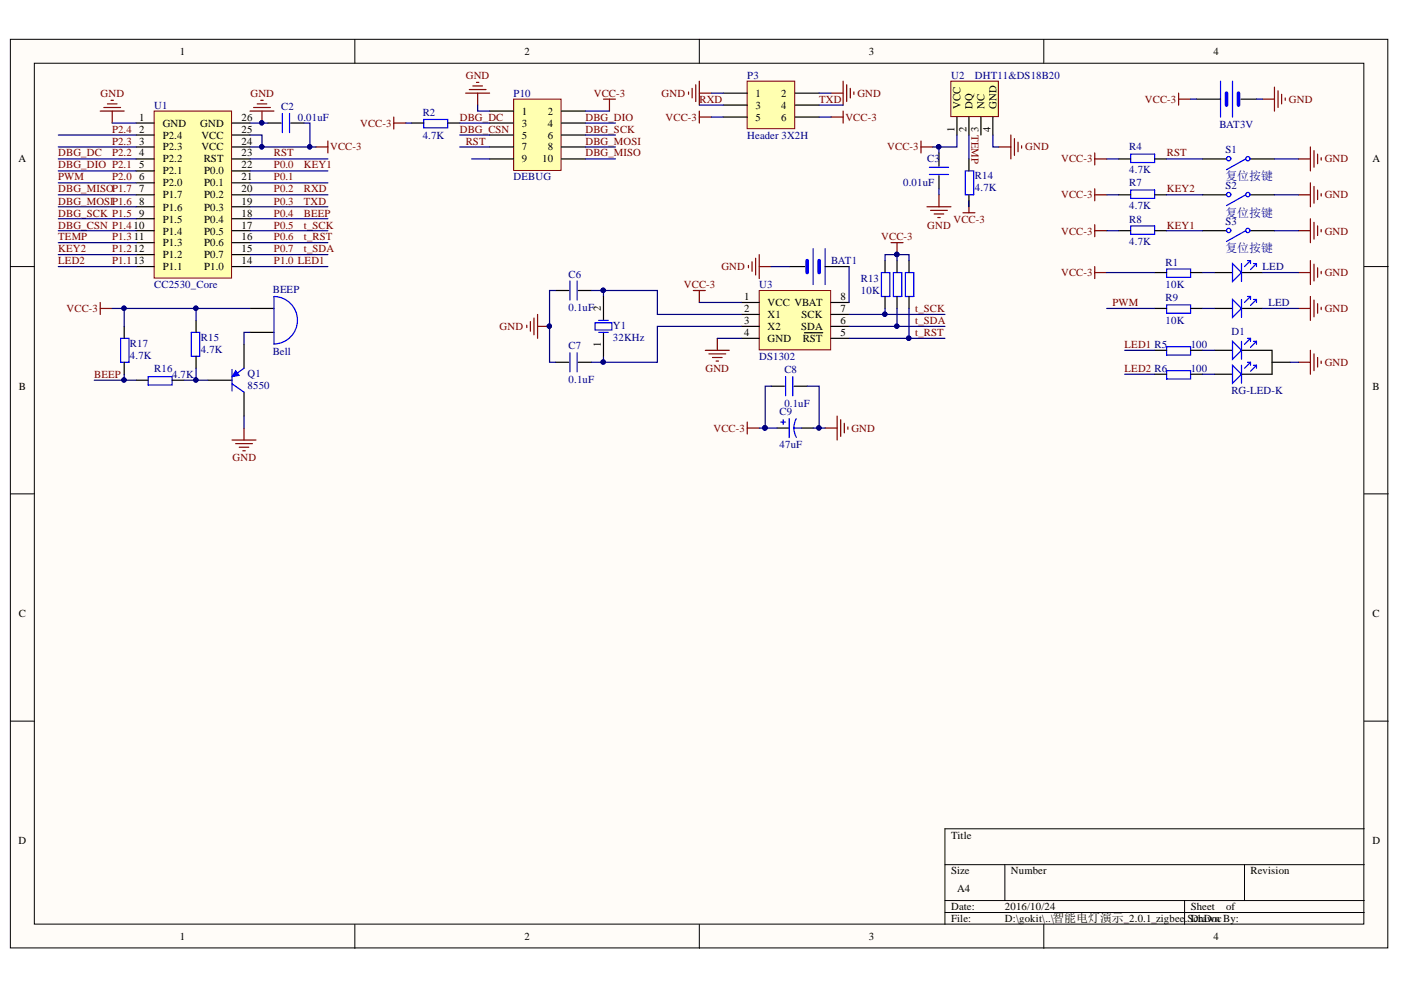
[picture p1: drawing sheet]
<svg xmlns="http://www.w3.org/2000/svg" width="297mm" height="210mm" viewBox="0 0 297 210" stroke-linecap="round" stroke-linejoin="round" font-family="sans-serif">
<g fill="#fffcf8" stroke="#000" stroke-width=".21">
<path d="M2.2 8.3h292v192.7h-292z"/>
<path d="M7.3 13.4h281.9v182.5h-281.9z"/>
</g>
<g fill="none" stroke="#000" stroke-width=".21">
<path d="M75.2 8.3v5.1M148.3 8.3v5.1M221.3 8.3v5.1M2.2 56.5h5.1M289.3 56.5h5M2.2 104.7h5.1M289.3 104.7h5M2.2 152.9h5.1M289.3 152.9h5M289.3 175.7h-89v20.3M75.2 196v5.1M148.3 196v5.1"/>
<path d="M200.3 183.3h89M200.3 190.9h89M200.3 193.5h89M213 183.3v7.6M221.3 196v5.1M251.2 190.9v5.1M263.9 183.3v7.6"/>
</g>
<path d="M237.2 33.7h2.5M244.8 33.7h2.5M255 33.7h5M265.1 33.7h5.1M244.8 57.8h2.5M252.4 57.8h2.6M257.5 57.8h3.8M263.1 57.8h4.6" fill="none" stroke="#000" stroke-width=".25"/>
<g fill="none" stroke="#00f" stroke-width=".25">
<path d="M239.7 32.7h5.1v1.8h-5.1zM264.1 33.7l-4.1 2.3M247.3 57h5.1v1.8h-5.1zM261.3 55.9l1.9 1.9-1.9 1.9zM263.2 55.9v3.8M264.5 55.3h.6v.6M265.1 55.3l-1.2 1.2M265.8 55.9h.6M266.4 55.9l-1.3 1.3M266.4 55.9v.6"/>
<circle cx="260.5" cy="33.6" r=".46"/>
<circle cx="264.6" cy="33.6" r=".46"/>
</g>
<path d="M275.3 33.7h2.5M277.8 31.2v5M278.6 31.9v3.6M279.4 32.7v2M280.1 33.4v.6" fill="none" stroke="#800000" stroke-width=".25"/>
<path d="M108.9 21h10.1v15.1h-10.1z" fill="#ffffb0" stroke="#800000" stroke-width=".21"/>
<g fill="none" stroke="#000" stroke-width=".25">
<path d="M87.3 26.1h2.5M94.9 26.1h2.6M103.8 23.6h5.1M103.8 26.1h5.1M103.8 28.6h5.1M103.8 31.2h5.1M103.8 33.7h5.1M119.1 23.6h5M119.1 26.1h5M119.1 28.6h5M119.1 31.2h5M119.1 33.7h5"/>
<path d="M253.7 21h5.1M263.1 21h3.3M244.8 74.3h2.5M244.8 79.3h2.5M252.4 74.3h2.6M252.4 79.3h2.6"/>
</g>
<g fill="none" stroke="#800000" stroke-width=".25">
<path d="M98.7 19.7h5.1M99.5 19h3.6M100.3 18.2h2M101 17.5h.5M101.3 19.7v2.6M249.9 19.7v2.6M270.2 18.5v5.1M271 19.2v3.6M83.5 24.8v2.6M83.5 26.1h2.5M127.9 21h2.6M129.2 21v2.6"/>
<path d="M232.1 32.4v2.6M232.1 33.7h2.5M249.9 21h2.5M267.7 21h2.5M271.7 20v2M272.5 20.8v.5M232.1 57.8h2.5M232.1 56.5v2.6M275.3 57.8h2.5M277.8 55.3v5M278.6 56v3.6M279.4 56.8v2"/>
<path d="M280.1 57.5v.5M275.3 76.8h2.5M277.8 74.3v5M278.6 75v3.6M279.4 75.8v2M280.1 76.6v.5"/>
</g>
<path d="M258.8 17.2v7.6M261.3 17.2v7.6M89.8 25.3h5.1v1.8h-5.1zM247.3 73.5h5.1v1.8h-5.1zM247.3 78.6h5.1v1.8h-5.1z" fill="none" stroke="#00f" stroke-width=".25"/>
<path d="M260 19.7v2.6M262.6 19.7v2.6" fill="none" stroke="#00f" stroke-width=".76"/>
<path d="M32.7 23.6h16.4v35.4h-16.4z" fill="#ffffb0" stroke="#800000" stroke-width=".21"/>
<g fill="none" stroke="#000" stroke-width=".25">
<path d="M28.9 26.1h3.8M28.9 28.6h3.8M28.9 31.2h3.8M28.9 33.7h3.8M28.9 36.2h3.8M28.9 38.8h3.8M49.2 26.1h3.8M49.2 28.6h3.8M49.2 31.2h3.8M49.2 33.7h3.8M49.2 36.2h3.8M49.2 38.8h3.8"/>
<path d="M56.8 26.1h2.8M61.6 26.1h2.8M28.9 41.3h3.8M28.9 43.8h3.8M28.9 46.4h3.8M28.9 48.9h3.8M28.9 51.5h3.8M28.9 54h3.8M28.9 56.5h3.8M49.2 41.3h3.8M49.2 43.8h3.8M49.2 46.4h3.8"/>
<path d="M49.2 48.9h3.8M49.2 51.5h3.8M49.2 54h3.8M49.2 56.5h3.8"/>
</g>
<path d="M21.3 23.6h5M22 22.8h3.6M22.8 22h2M23.5 21.3h.5M23.8 23.6v2.5M53 23.6h5.1M53.8 22.8h3.5M54.5 22h2.1M55.3 21.3h.5M55.5 23.6v2.5M67 31.2h2.5M69.5 29.9v2.5" fill="none" stroke="#800000" stroke-width=".25"/>
<path d="M59.9 24.1v4M61.4 24.1v4" fill="none" stroke="#00f" stroke-width=".25"/>
<circle cx="55.5" cy="26" r=".46" fill="#000080" stroke="#000080" stroke-width=".21"/>
<path d="M158.4 17.2h10.1v10.1h-10.1z" fill="#ffffb0" stroke="#800000" stroke-width=".21"/>
<g fill="none" stroke="#000" stroke-width=".25">
<path d="M153.4 19.7h5M168.6 19.7h5.1M153.4 22.3h5M153.4 24.8h5M168.6 22.3h5.1M168.6 24.8h5.1M237.2 41.3h2.5M237.2 48.9h2.5M244.8 41.3h2.5M244.8 48.9h2.5M255 41.3h5M255 48.9h5"/>
<path d="M265.1 41.3h5.1M265.1 48.9h5.1M244.8 65.4h2.5M252.4 65.4h2.6M257.5 65.4h3.8M257.5 79.3h3.8M257.5 74.3h3.8M263.1 65.4h4.6M263.3 74.3h6.4v5h-6.4M269.7 76.8h3.8"/>
</g>
<g fill="none" stroke="#00f" stroke-width=".25">
<path d="M239.7 40.3h5.1v1.8h-5.1zM239.7 47.9h5.1v1.8h-5.1zM264.1 41.3l-4.1 2.3M264.1 48.9l-4.1 2.3M247.3 64.6h5.1v1.8h-5.1zM261.3 63.5l1.9 1.9-1.9 1.9zM261.3 77.4l1.9 1.9-1.9 1.9zM261.3 72.4l1.9 1.9-1.9 1.9zM263.2 63.5v3.8M263.2 72.4v3.8M263.2 77.4v3.8M264.5 62.9h.6v.6"/>
<path d="M264.5 76.8h.6v.6M264.5 71.7h.6v.7M265.1 62.9l-1.2 1.2M265.1 76.8l-1.2 1.3M265.1 71.7l-1.2 1.3M265.8 63.5h.6M265.8 77.4h.6M265.8 72.4h.6M266.4 63.5l-1.3 1.3M266.4 63.5v.6M266.4 72.4v.6M266.4 77.4v.7"/>
<path d="M266.4 77.4l-1.3 1.3M266.4 72.4l-1.3 1.2"/>
<circle cx="260.5" cy="41.3" r=".46"/>
<circle cx="260.5" cy="48.9" r=".46"/>
<circle cx="264.6" cy="41.3" r=".46"/>
<circle cx="264.6" cy="48.9" r=".46"/>
</g>
<g fill="none" stroke="#800000" stroke-width=".25">
<path d="M146 19.5v.5M146.7 18.7v2.1M147.5 18v3.5M148.3 17.2v5.1M148.3 19.7h2.5M176.2 19.7h2.6M178.8 17.2v5.1M179.5 18v3.5M180.3 18.7v2.1M181 19.5v.5M148.3 24.8h2.5M148.3 23.6v2.5"/>
<path d="M176.2 24.8h2.6M178.8 23.6v2.5M277.8 38.8v5M278.6 39.5v3.6M232.1 41.3h2.5M232.1 40v2.6M232.1 47.6v2.6M232.1 48.9h2.5M275.3 41.3h2.5M275.3 48.9h2.5M277.8 46.4v5.1M278.6 47.1v3.6"/>
<path d="M279.4 40.3v2M279.4 47.9v2M280.1 41.1v.5M280.1 48.7v.5M275.3 65.4h2.5M277.8 62.9v5M278.6 63.6v3.6M279.4 64.4v2M280.1 65.1v.6"/>
</g>
<path d="M161 61.6h15.1v12.6h-15.1z" fill="#ffffb0" stroke="#800000" stroke-width=".21"/>
<g fill="none" stroke="#000" stroke-width=".25">
<path d="M167.3 56.5h3.3M174.9 56.5h5.1M187.6 55.3v2.5M190.2 55.3v2.5M192.7 55.3v2.5M117.8 61.6h2.8M117.8 76.8h2.8M122.6 61.6h2.8M122.6 76.8h2.8M157.2 64.1h3.8M157.2 66.7h3.8M157.2 69.2h3.8"/>
<path d="M157.2 71.7h3.8M170.5 70.5h2.6M173.2 70.5h1.2M176.2 64.1h3.8M176.2 66.7h3.8M176.2 69.2h3.8M176.2 71.7h3.8M187.6 62.9v2.5M190.2 62.9v2.5M192.7 62.9v2.5M163.5 81.9h2.8M164.8 90.8h2.5"/>
<path d="M168.3 81.9h2.8M169.9 90.8h2.5"/>
</g>
<g fill="none" stroke="#00f" stroke-width=".25">
<path d="M120.8 59.6v4M122.4 59.6v4M172.4 52.7v7.6M174.9 52.7v7.6M186.9 57.8h1.8v5.1h-1.8zM189.4 57.8h1.8v5.1h-1.8zM192 57.8h1.7v5.1h-1.7zM120.8 74.8v4M122.4 74.8v4M166.6 79.9v4M168.1 79.9v4M165.5 89.5h1.1"/>
<path d="M166.1 89v1M167.3 88.7v4.1M168.3 90.8h1.6M168.8 88.8a4 4 0 0 0 .1 3.9"/>
</g>
<path d="M171.1 55.3v2.5M173.7 55.3v2.5" fill="none" stroke="#00f" stroke-width=".76"/>
<g fill="none" stroke="#800000" stroke-width=".25">
<path d="M158.7 56.3v.5M159.4 55.5v2M160.2 54.7v3.6M161 54v5.1M161 56.5h2.5M188.9 51.5h2.6M190.2 51.5v2.5M111.7 68.9v.6M112.5 68.2v2M113.2 67.4v3.6M114 66.7v5M114 69.2h2.5"/>
<path d="M147 61.6h2.5M148.3 61.6v2.5M149.5 74.3h5.1M150.3 75h3.6M151.1 75.8h2M151.8 76.6h.5M152.1 71.7v2.6M158.4 89.5v2.5M158.4 90.8h2.6M174.9 90.8h2.6M177.5 88.2v5.1M178.2 89v3.5"/>
<path d="M179 89.7v2.1M179.8 90.5v.5"/>
</g>
<g fill="#000080" stroke="#000080" stroke-width=".21">
<circle cx="116.5" cy="69.2" r=".46"/>
<circle cx="190.1" cy="53.9" r=".46"/>
</g>
<path d="M201.6 17.2h10.1v7.5h-10.1z" fill="#ffffb0" stroke="#800000" stroke-width=".21"/>
<g fill="none" stroke="#000" stroke-width=".25">
<path d="M199.1 32.4v2.8M199.1 37.2v2.8M202.9 24.8v3.8M205.4 24.8v3.8M205.4 33.7v2.5M208 24.8v3.8M210.5 24.8v3.8M205.4 41.3v2.5M51.7 73v5.1M53 65.4h5.1M53 70.5h5.1M44.1 80.6h5.1"/>
<path d="M51.7 83.2v5"/>
</g>
<g fill="none" stroke="#800000" stroke-width=".25">
<path d="M195.3 31.2h2.5M195.3 29.9v2.5M211.8 31.2h2.5M214.3 28.6v5.1M215.1 29.4v3.5M215.8 30.1v2.1M216.6 30.9v.5M196.5 43.8h5.1M197.3 44.6h3.6M198.1 45.4h2M198.8 46.1h.5M199.1 41.3v2.5"/>
<path d="M204.2 45.1h2.5M205.4 42.6v2.5"/>
</g>
<path d="M197 37h4.1M197 35.5h4.1M204.7 36.2h1.7v5.1h-1.7zM49.2 78.3v4.6M51.7 78.1l-1.7 1.2M58.1 72.9a5 5 0 0 0 5-5 5 5 0 0 0-5-5v10.1M49.2 81.4l2.5 1.8" fill="none" stroke="#00f" stroke-width=".25"/>
<path d="M50 78.6l.7 1-1.5 .3z" fill="#00f"/>
<path d="M50 78.6l.7 1-1.5 .3z" fill="none" stroke="#00f" stroke-width=".21"/>
<path d="M25.6 71.7h1.7v5.1h-1.7zM31.4 79.9h5.1v1.7h-5.1zM40.6 70.5h1.7v5h-1.7zM126.2 68.4h3.5v1.6h-3.5zM126.9 67.9h2.1M126.9 70.5h2.1" fill="none" stroke="#00f" stroke-width=".25"/>
<path d="M26.3 69.2v2.5M26.3 76.8v2.5M41.6 67.9v2.6M41.6 75.5v2.6M127.9 62.9v5M127.9 70.5v5M28.9 80.6h2.5M36.5 80.6h2.5" fill="none" stroke="#000" stroke-width=".25"/>
<path d="M21.3 64.1v2.6M21.3 65.4h2.5M49.2 93.3h5.1M50 94.1h3.5M50.7 94.8h2.1M51.5 95.6h.5M51.7 90.8v2.5" fill="none" stroke="#800000" stroke-width=".25"/>
<g fill="none" stroke="#000080" stroke-width=".25">
<path d="M150.8 19.7h2.6M173.7 19.7h2.5M12.4 33.7h16.5M12.4 28.6h16.5M12.4 31.2h16.5M12.4 36.2h16.5M12.4 38.8h16.5M23.8 26.1h5.1M53 28.6h2.5v2.6h-2.5M53 26.1h3.8M53 33.7h16.5M53 36.2h16.5"/>
<path d="M53 38.8h16.5M55.5 31.2h11.5M64.4 26.1h1.3v5.1M86 26.1h1.3M97.5 26.1h6.3M97.5 28.6h6.3M97.5 31.2h6.3M100 33.7h3.8M101.3 22.3v1.3h2.5M124.1 33.7h6.4M124.1 26.1h6.4M124.1 28.6h6.4"/>
<path d="M124.1 23.6h5.1M124.1 31.2h6.4M148.3 22.3h5.1M150.8 24.8h2.6M173.7 24.8h2.5M173.7 22.3h5.1M199.1 31.2v1.2M202.9 28.6v2.6h-5.1M205.4 28.6v5.1M210.5 28.6v2.6h1.3M234.6 33.7h2.6M247.3 33.7h7.7"/>
<path d="M252.4 21h1.3M266.4 21h1.3M270.2 33.7h5.1M12.4 56.5h16.5M12.4 43.8h16.5M12.4 48.9h16.5M12.4 51.5h16.5M12.4 54h16.5M12.4 41.3h16.5M12.4 46.4h16.5M53 56.5h16.5M53 43.8h16.5"/>
<path d="M53 48.9h16.5M53 51.5h16.5M53 54h16.5M53 41.3h16.5M53 46.4h16.5M163.5 56.5h3.8M180 56.5v7.6M187.6 55.3v-1.3h5.1v1.3M190.2 54v1.3M199.1 40v1.3M205.4 42.6v1.2M234.6 57.8h10.2"/>
<path d="M234.6 48.9h2.6M234.6 41.3h2.6M247.3 48.9h7.7M247.3 41.3h7.7M255 57.8h2.5M267.7 57.8h7.6M270.2 48.9h5.1M270.2 41.3h5.1M23.8 65.4h17.8M26.3 65.4v3.8M26.3 79.3v1.3M41.6 78.1v2.5"/>
<path d="M53 70.5h-1.3v2.5M53 65.4h-11.4v2.5M117.8 61.6h-1.3v15.2h1.3M125.4 61.6h14v5.1h17.8M125.4 76.8h2.5M127.9 61.6v1.3M148.3 64.1h8.9M152.1 71.7h5.1M157.2 69.2h-17.8v7.6h-11.5v-1.3M180 66.7h20.3M180 69.2h20.3M180 71.7h20.3"/>
<path d="M187.6 65.4v1.3M190.2 65.4v3.8M192.7 65.4v6.3M234.6 65.4h10.2M238.5 74.3h6.3M238.5 79.3h6.3M255 74.3h2.5M255 79.3h2.5M255 65.4h2.5M267.7 65.4h7.6M273.5 76.8h1.8M20 80.6h8.9"/>
<path d="M39 80.6h5.1M51.7 88.2v2.6M161 90.8h3.8M163.5 81.9h-1.3v8.9M171.1 81.9h2.6v8.9M172.4 90.8h2.5"/>
</g>
<g fill="#000080" stroke="#000080" stroke-width=".21">
<circle cx="55.5" cy="31.1" r=".46"/>
<circle cx="65.7" cy="31.1" r=".46"/>
<circle cx="55.5" cy="26" r=".46"/>
<circle cx="173.6" cy="90.7" r=".46"/>
<circle cx="162.2" cy="90.7" r=".47"/>
<circle cx="127.9" cy="76.8" r=".46"/>
<circle cx="127.9" cy="61.6" r=".47"/>
<circle cx="116.5" cy="69.2" r=".46"/>
<circle cx="187.6" cy="66.6" r=".46"/>
<circle cx="190.1" cy="69.2" r=".46"/>
<circle cx="192.7" cy="71.7" r=".47"/>
<circle cx="190.1" cy="53.9" r=".46"/>
<circle cx="199" cy="31.1" r=".47"/>
<circle cx="41.5" cy="80.6" r=".46"/>
<circle cx="41.5" cy="65.3" r=".46"/>
<circle cx="26.3" cy="65.3" r=".46"/>
<circle cx="26.3" cy="80.6" r=".46"/>
</g>
<g font-size="2.5" fill="#000080">
<text x="259.8" y="38.2">复位按键</text>
<text x="259.8" y="45.9">复位按键</text>
<text x="259.8" y="53.5">复位按键</text>
</g>
<g font-size="2.3">
<text x="38.1" y="11.6">1</text>
<text x="111.2" y="11.6">2</text>
<text x="184.2" y="11.6">3</text>
<text x="257.3" y="11.6">4</text>
<text x="160.2" y="20.5">1</text>
<text x="160.2" y="23">3</text>
<text x="165.6" y="20.5">2</text>
<text x="165.6" y="23">4</text>
<text x="203.7" y="23" transform="rotate(-90 203.7 23)">VCC</text>
<text x="206.2" y="23" transform="rotate(-90 206.2 23)">DQ</text>
<text x="208.7" y="23" transform="rotate(-90 208.7 23)">NC</text>
<text x="211.3" y="23" transform="rotate(-90 211.3 23)">GND</text>
<text x="29.5" y="25.6">1</text>
<text x="29.5" y="28.1">2</text>
<text x="34.5" y="26.8">GND</text>
<text x="34.5" y="29.4">P2.4</text>
<text x="42.4" y="26.8">GND</text>
<text x="42.7" y="29.4">VCC</text>
<text x="51.2" y="28.1">25</text>
<text x="51.2" y="25.6">26</text>
<text x="110.7" y="24.3">1</text>
<text x="110.7" y="26.8">3</text>
<text x="110.7" y="29.4">5</text>
<text x="116.2" y="24.3">2</text>
<text x="116.2" y="26.8">4</text>
<text x="116.2" y="29.4">6</text>
<text x="160.2" y="25.6">5</text>
<text x="165.6" y="25.6">6</text>
<text x="202.4" y="28" transform="rotate(-90 202.4 28)">1</text>
<text x="204.9" y="28" transform="rotate(-90 204.9 28)">2</text>
<text x="207.5" y="28" transform="rotate(-90 207.5 28)">3</text>
<text x="210" y="28" transform="rotate(-90 210 28)">4</text>
<text x="3.9" y="34.4">A</text>
<text x="29.5" y="30.6">3</text>
<text x="29.5" y="33.2">4</text>
<text x="29.5" y="35.7">5</text>
<text x="34.5" y="31.9">P2.3</text>
<text x="34.5" y="34.4">P2.2</text>
<text x="42.7" y="31.9">VCC</text>
<text x="43.2" y="34.4">RST</text>
<text x="51.2" y="35.7">22</text>
<text x="51.2" y="33.2">23</text>
<text x="51.2" y="30.6">24</text>
<text x="110.7" y="31.9">7</text>
<text x="110.7" y="34.4">9</text>
<text x="115" y="34.4">10</text>
<text x="116.2" y="31.9">8</text>
<text x="291" y="34.4">A</text>
<text x="29.5" y="38.2">6</text>
<text x="29.5" y="40.8">7</text>
<text x="34.5" y="37">P2.1</text>
<text x="34.5" y="39.5">P2.0</text>
<text x="43.3" y="39.5">P0.1</text>
<text x="43.3" y="37">P0.0</text>
<text x="51.2" y="40.8">20</text>
<text x="51.2" y="38.2">21</text>
<text x="29.5" y="43.4">8</text>
<text x="29.5" y="45.9">9</text>
<text x="34.5" y="42">P1.7</text>
<text x="34.5" y="44.7">P1.6</text>
<text x="34.5" y="47.2">P1.5</text>
<text x="43.3" y="47.2">P0.4</text>
<text x="43.3" y="44.7">P0.3</text>
<text x="43.3" y="42">P0.2</text>
<text x="51.2" y="45.9">18</text>
<text x="51.2" y="43.4">19</text>
<text x="28.4" y="51">11</text>
<text x="34.5" y="49.7">P1.4</text>
<text x="34.5" y="52.3">P1.3</text>
<text x="43.3" y="52.3">P0.6</text>
<text x="43.3" y="49.7">P0.5</text>
<text x="51.2" y="53.5">15</text>
<text x="51.2" y="51">16</text>
<text x="51.2" y="48.5">17</text>
<text x="34.5" y="54.8">P1.2</text>
<text x="34.5" y="57.3">P1.1</text>
<text x="43.3" y="57.3">P1.0</text>
<text x="43.3" y="54.8">P0.7</text>
<text x="51.2" y="56.1">14</text>
<text x="127.4" y="65.9" transform="rotate(-90 127.4 65.9)">2</text>
<text x="157.8" y="63.6">1</text>
<text x="162.8" y="64.9">VCC VBAT</text>
<text x="178.2" y="63.6">8</text>
<text x="157.8" y="71.2">4</text>
<text x="157.8" y="68.7">3</text>
<text x="157.8" y="66.2">2</text>
<text x="162.8" y="70">X2</text>
<text x="162.8" y="67.4">X1</text>
<text x="169.9" y="70">SDA</text>
<text x="169.9" y="67.4">SCK</text>
<text x="178.2" y="66.2">7</text>
<text x="178.2" y="68.7">6</text>
<text x="178.2" y="71.2">5</text>
<text x="127.4" y="73.6" transform="rotate(-90 127.4 73.6)">1</text>
<text x="162.8" y="72.5">GND</text>
<text x="170.2" y="72.5">RST</text>
<text x="4" y="82.6">B</text>
<text x="291" y="82.6">B</text>
<text x="4" y="130.8">C</text>
<text x="291" y="130.8">C</text>
<text x="3.9" y="179">D</text>
<text x="201.6" y="177.8">Title</text>
<text x="291" y="179">D</text>
<text x="201.6" y="185.4">Size</text>
<text x="214.3" y="185.4">Number</text>
<text x="265.1" y="185.4">Revision</text>
<text x="202.9" y="189.2">A4</text>
<text x="201.6" y="193">Date:</text>
<text x="201.6" y="195.5">File:</text>
<text x="213.1" y="193">2016/10/24</text>
<text x="213.1" y="195.5">D:\gokit\..\智能电灯演示_2.0.1_zigbee.SchDocBy:</text>
<text x="252.5" y="193">Sheet</text>
<text x="252.5" y="195.5">Drawn</text>
<text x="260" y="193">of</text>
<text x="38.1" y="199.3">1</text>
<text x="111.2" y="199.3">2</text>
<text x="184.2" y="199.3">3</text>
<text x="257.3" y="199.3">4</text>
</g>
<g font-size="2.3" fill="#800000">
<text x="98.8" y="16.7">GND</text>
<text x="21.3" y="20.5">GND</text>
<text x="53.1" y="20.5">GND</text>
<text x="125.9" y="20.5">VCC-3</text>
<text x="140.3" y="20.5">GND</text>
<text x="148.3" y="21.8">RXD</text>
<text x="173.7" y="21.8">TXD</text>
<text x="181.8" y="20.5">GND</text>
<text x="242.7" y="21.8">VCC-3</text>
<text x="273.3" y="21.8">GND</text>
<text x="23.8" y="28.1">P2.4</text>
<text x="76.3" y="26.8">VCC-3</text>
<text x="97.5" y="28.1">DBG_CSN</text>
<text x="97.5" y="25.6">DBG_DC</text>
<text x="124.1" y="28.1">DBG_SCK</text>
<text x="124.1" y="25.6">DBG_DIO</text>
<text x="141.1" y="25.6">VCC-3</text>
<text x="179.2" y="25.6">VCC-3</text>
<text x="206" y="28.6" transform="rotate(90 206 28.6)">TEMP</text>
<text x="12.3" y="33.2">DBG_DC</text>
<text x="12.3" y="35.7">DBG_DIO P2.1</text>
<text x="23.8" y="33.2">P2.2</text>
<text x="23.8" y="30.6">P2.3</text>
<text x="58.1" y="35.7">P0.0</text>
<text x="58.1" y="33.2">RST</text>
<text x="64.4" y="35.7">KEY1</text>
<text x="70" y="31.9">VCC-3</text>
<text x="98.8" y="30.6">RST</text>
<text x="124.1" y="30.6">DBG_MOSI</text>
<text x="124.1" y="33.2">DBG_MISO</text>
<text x="188.1" y="31.9">VCC-3</text>
<text x="217.4" y="31.9">GND</text>
<text x="225" y="34.4">VCC-3</text>
<text x="247.4" y="33.2">RST</text>
<text x="280.9" y="34.4">GND</text>
<text x="12.3" y="40.8">DBG_MISOP1.7</text>
<text x="12.3" y="38.2">PWM</text>
<text x="23.8" y="38.2">P2.0</text>
<text x="58.1" y="38.2">P0.1</text>
<text x="58.1" y="40.8">P0.2</text>
<text x="64.4" y="40.8">RXD</text>
<text x="247.4" y="40.8">KEY2</text>
<text x="12.3" y="43.4">DBG_MOSIP1.6</text>
<text x="12.3" y="45.9">DBG_SCK P1.5</text>
<text x="58.1" y="43.4">P0.3</text>
<text x="58.1" y="45.9">P0.4</text>
<text x="64.4" y="43.4">TXD</text>
<text x="64.4" y="45.9">BEEP</text>
<text x="202.2" y="47.2">VCC-3</text>
<text x="225" y="42">VCC-3</text>
<text x="280.9" y="42">GND</text>
<text x="12.3" y="48.5">DBG_CSN P1.410</text>
<text x="12.3" y="53.5">KEY2</text>
<text x="12.3" y="51">TEMP</text>
<text x="23.8" y="51">P1.3</text>
<text x="23.8" y="53.5">P1.212</text>
<text x="58.1" y="48.5">P0.5</text>
<text x="58.1" y="51">P0.6</text>
<text x="58.1" y="53.5">P0.7</text>
<text x="64.4" y="48.5">t_SCK</text>
<text x="64.4" y="51">t_RST</text>
<text x="64.4" y="53.5">t_SDA</text>
<text x="186.8" y="51">VCC-3</text>
<text x="196.6" y="48.5">GND</text>
<text x="225" y="49.7">VCC-3</text>
<text x="247.4" y="48.5">KEY1</text>
<text x="280.9" y="49.7">GND</text>
<text x="12.3" y="56.1">LED2</text>
<text x="23.8" y="56.1">P1.113</text>
<text x="58.1" y="56.1">P1.0 LED1</text>
<text x="152.9" y="57.3">GND</text>
<text x="225" y="58.6">VCC-3</text>
<text x="280.9" y="58.6">GND</text>
<text x="145" y="61.1">VCC-3</text>
<text x="235.9" y="64.9">PWM</text>
<text x="14.1" y="66.2">VCC-3</text>
<text x="105.9" y="70">GND</text>
<text x="194" y="66.2">t_SCK</text>
<text x="194" y="68.7">t_SDA</text>
<text x="194" y="71.2">t_RST</text>
<text x="280.9" y="66.2">GND</text>
<text x="238.4" y="73.8">LED1 R5</text>
<text x="280.9" y="77.6">GND</text>
<text x="20" y="80.1">BEEP</text>
<text x="149.6" y="78.8">GND</text>
<text x="238.4" y="78.8">LED2 R6</text>
<text x="151.3" y="91.5">VCC-3</text>
<text x="180.5" y="91.5">GND</text>
<text x="49.3" y="97.8">GND</text>
</g>
<g font-size="2.3" fill="#000080">
<text x="158.4" y="16.7">P3</text>
<text x="201.6" y="16.7">U2</text>
<text x="206.7" y="16.7">DHT11&amp;DS18B20</text>
<text x="32.7" y="23">U1</text>
<text x="59.6" y="23.3">C2</text>
<text x="108.9" y="20.5">P10</text>
<text x="63.2" y="25.6">0.01uF</text>
<text x="89.6" y="24.6">R2</text>
<text x="89.6" y="29.4">4.7K</text>
<text x="158.4" y="29.4">Header 3X2H</text>
<text x="258.5" y="27.1">BAT3V</text>
<text x="196.6" y="34.4">C3</text>
<text x="239.4" y="31.9">R4</text>
<text x="259.8" y="32.4">S1</text>
<text x="108.9" y="38.2">DEBUG</text>
<text x="191.5" y="39.5">0.01uF</text>
<text x="206.7" y="38">R14</text>
<text x="206.7" y="40.5">4.7K</text>
<text x="239.4" y="36.7">4.7K</text>
<text x="239.4" y="39.5">R7</text>
<text x="259.8" y="40">S2</text>
<text x="239.4" y="44.4">4.7K</text>
<text x="239.4" y="47.2">R8</text>
<text x="259.8" y="47.7">S3</text>
<text x="239.4" y="52">4.7K</text>
<text x="120.6" y="58.8">C6</text>
<text x="176.2" y="56.1">BAT1</text>
<text x="182.5" y="59.9">R13</text>
<text x="247.1" y="56.3">R1</text>
<text x="267.7" y="57.3">LED</text>
<text x="32.7" y="61.1">CC2530_Core</text>
<text x="57.8" y="62.1">BEEP</text>
<text x="120.6" y="65.9">0.1uF</text>
<text x="161" y="61.1">U3</text>
<text x="182.5" y="62.4">10K</text>
<text x="247.1" y="61.1">10K</text>
<text x="247.1" y="63.9">R9</text>
<text x="268.9" y="64.9">LED</text>
<text x="129.9" y="69.7">Y1</text>
<text x="247.1" y="68.7">10K</text>
<text x="261.1" y="71">D1</text>
<text x="27.6" y="73.5">R17</text>
<text x="27.6" y="76.1">4.7K</text>
<text x="42.6" y="72.3">R15</text>
<text x="42.6" y="74.8">4.7K</text>
<text x="57.8" y="75.3">Bell</text>
<text x="120.6" y="74">C7</text>
<text x="129.9" y="72.3">32KHz</text>
<text x="161" y="76.3">DS1302</text>
<text x="252.5" y="73.8">100</text>
<text x="32.7" y="78.8">R16</text>
<text x="36.5" y="80.1">4.7K</text>
<text x="52.5" y="79.9">Q1</text>
<text x="52.5" y="82.4">8550</text>
<text x="120.6" y="81.1">0.1uF</text>
<text x="166.3" y="79.1">C8</text>
<text x="252.5" y="78.8">100</text>
<text x="261.1" y="83.6">RG-LED-K</text>
<text x="165.3" y="88">C9</text>
<text x="166.3" y="86.2">0.1uF</text>
<text x="165.3" y="95.1">47uF</text>
</g>
</svg>
